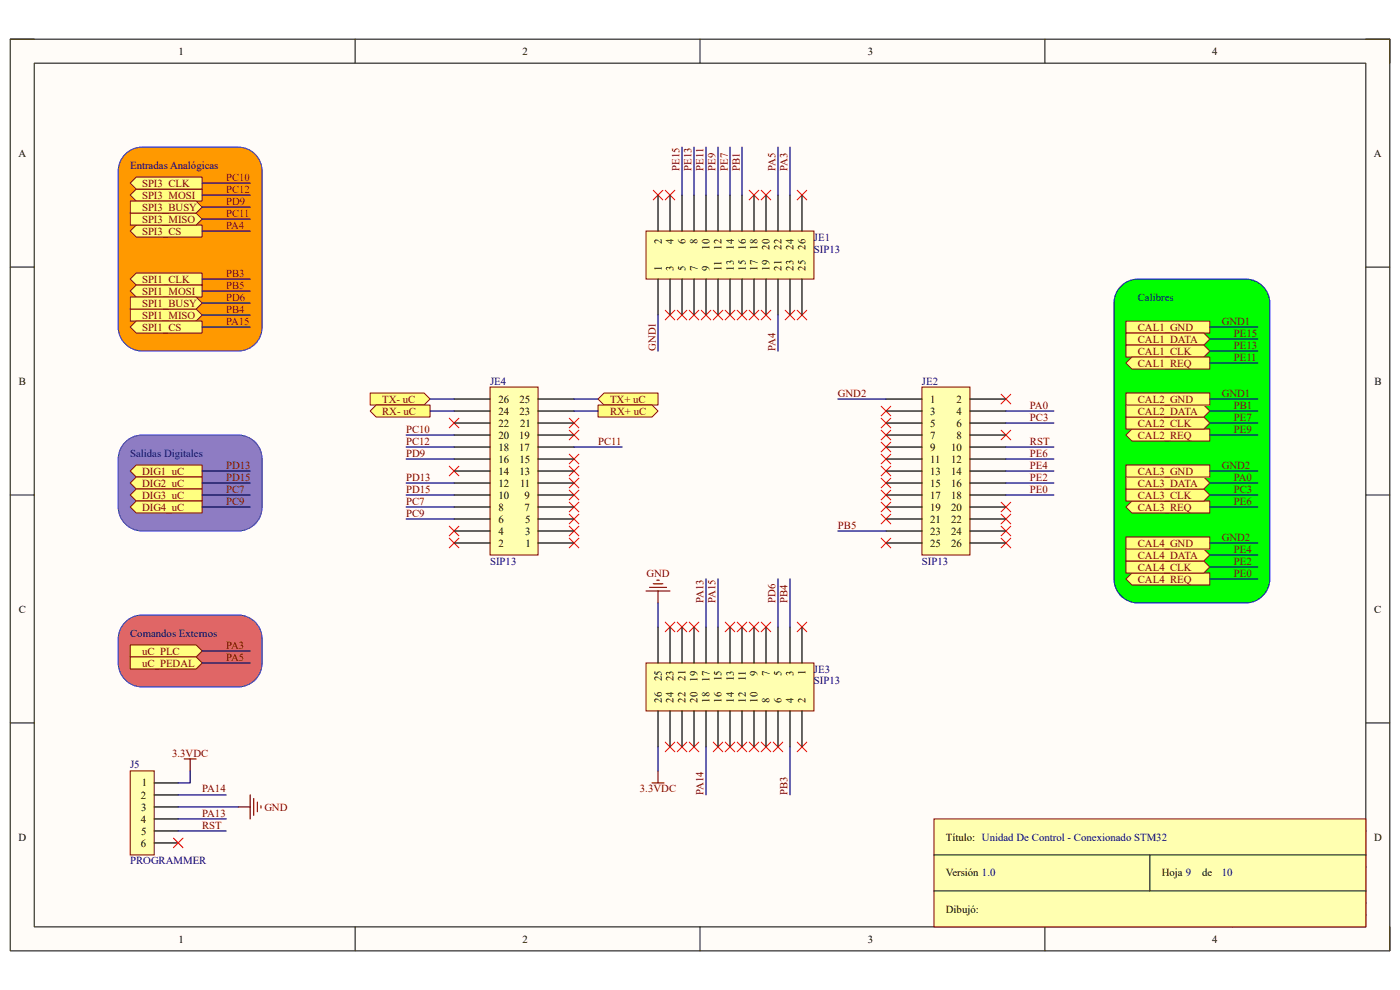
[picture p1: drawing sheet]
<svg xmlns="http://www.w3.org/2000/svg" width="297mm" height="210mm" viewBox="0 0 297 210" stroke-linecap="round" stroke-linejoin="round" font-family="sans-serif">
<path d="M2.2 8.3h292.7v193.4h-292.7z" fill-rule="evenodd" fill="#fffcf8"/>
<path d="M2.2 8.3h292.7v193.4h-292.7z" fill="none" stroke="#000" stroke-width=".21"/>
<path d="M7.3 13.4h282.5v183.2h-282.5z" fill-rule="evenodd" fill="#fffcf8"/>
<g fill="none" stroke="#000" stroke-width=".21">
<path d="M2.2 8.3h5.1M7.3 13.4h282.5v183.2h-282.5zM75.3 8.3v5.1M148.5 8.3v5.1M221.7 8.3v5.1M289.8 8.3h5.1v5.1M2.2 56.7h5.1M289.8 56.7h5.1M2.2 105h5.1M289.8 105h5.1M2.2 153.4h5.1M289.8 153.4h5.1"/>
<path d="M289.8 176.3h-89.1v20.3M75.3 196.6v5.1M148.5 196.6v5.1M200.7 183.9h89.1M200.7 191.5h89.1M200.7 194.1h89.1M213.4 183.9v7.6M221.7 196.6v5.1M251.6 191.5v5.1M264.3 183.9v7.6M294.9 196.6v5.1"/>
</g>
<path d="M26.3 132.3a5.1 5.1 0 0 1 3.9-1.8h20.3a5.1 5.1 0 0 1 5.1 5.1v5a5.1 5.1 0 0 1-5.1 5.1h-20.3a5.1 5.1 0 0 1-5.1-5.1v-5a5.1 5.1 0 0 1 1.2-3.3z" fill-rule="evenodd" fill="#e06666"/>
<path d="M26.3 132.3a5.1 5.1 0 0 1 3.9-1.8h20.3a5.1 5.1 0 0 1 5.1 5.1v5a5.1 5.1 0 0 1-5.1 5.1h-20.3a5.1 5.1 0 0 1-5.1-5.1v-5a5.1 5.1 0 0 1 1.2-3.3z" fill="none" stroke="#00f" stroke-width=".21"/>
<path d="M26.3 94.1a5.1 5.1 0 0 1 3.9-1.8h20.3a5.1 5.1 0 0 1 5.1 5.1v10.2a5.1 5.1 0 0 1-5.1 5h-20.3a5.1 5.1 0 0 1-5.1-5v-10.2a5.1 5.1 0 0 1 1.2-3.3z" fill-rule="evenodd" fill="#8e7cc3"/>
<path d="M26.3 94.1a5.1 5.1 0 0 1 3.9-1.8h20.3a5.1 5.1 0 0 1 5.1 5.1v10.2a5.1 5.1 0 0 1-5.1 5h-20.3a5.1 5.1 0 0 1-5.1-5v-10.2a5.1 5.1 0 0 1 1.2-3.3z" fill="none" stroke="#00f" stroke-width=".21"/>
<path d="M237.5 61a5.1 5.1 0 0 1 3.9-1.8h22.9a5.1 5.1 0 0 1 5.1 5.1v58.5a5.1 5.1 0 0 1-5.1 5.1h-22.9a5.1 5.1 0 0 1-5.1-5.1v-58.5a5.1 5.1 0 0 1 1.2-3.3z" fill-rule="evenodd" fill="#0f0"/>
<path d="M237.5 61a5.1 5.1 0 0 1 3.9-1.8h22.9a5.1 5.1 0 0 1 5.1 5.1v58.5a5.1 5.1 0 0 1-5.1 5.1h-22.9a5.1 5.1 0 0 1-5.1-5.1v-58.5a5.1 5.1 0 0 1 1.2-3.3z" fill="none" stroke="#00f" stroke-width=".21"/>
<path d="M26.3 33a5.1 5.1 0 0 1 3.9-1.8h20.3a5.1 5.1 0 0 1 5.1 5.1v33.1a5.1 5.1 0 0 1-5.1 5.1h-20.3a5.1 5.1 0 0 1-5.1-5.1v-33.1a5.1 5.1 0 0 1 1.2-3.3z" fill-rule="evenodd" fill="#f90"/>
<path d="M26.3 33a5.1 5.1 0 0 1 3.9-1.8h20.3a5.1 5.1 0 0 1 5.1 5.1v33.1a5.1 5.1 0 0 1-5.1 5.1h-20.3a5.1 5.1 0 0 1-5.1-5.1v-33.1a5.1 5.1 0 0 1 1.2-3.3z" fill="none" stroke="#00f" stroke-width=".21"/>
<path d="M198.1 173.7h91.7v22.9h-91.7z" fill-rule="evenodd" fill="#ffffb0"/>
<path d="M198.1 173.7h91.7v22.9h-91.7z" fill="none" stroke="#800000" stroke-width=".21"/>
<path d="M198.1 181.4h91.7M198.1 189h91.7M243.9 181.4v7.6" fill="none" stroke="#000" stroke-width=".21"/>
<path d="M27.6 163.5h5.1v17.9h-5.1z" fill-rule="evenodd" fill="#ffffb0"/>
<path d="M27.6 163.5h5.1v17.9h-5.1z" fill="none" stroke="#800000" stroke-width=".21"/>
<path d="M32.7 166.1h5.1M32.7 168.6h5.1M32.7 171.2h5.1M32.7 173.7h5.1M32.7 176.3h5.1M32.7 178.8h5.1" fill="none" stroke="#000" stroke-width=".25"/>
<g fill="none" stroke="#800000" stroke-width=".25">
<path d="M137.1 125.4h5M137.8 124.6h3.6M138.6 123.8h2M139.3 123.1h.6M139.6 125.4v2.5M39.1 161h2.5M40.3 161v2.5M50.5 171.2h2.6M53.1 168.6v5.1M53.8 169.4v3.6M54.6 170.2v2M55.4 170.9v.5"/>
<path d="M138.3 166.1h2.6M139.6 163.5v2.6"/>
</g>
<path d="M36.8 177.8l2 2M38.8 177.8l-2 2" fill="none" stroke="#f00" stroke-width=".21"/>
<path d="M78.5 83.4h11.5l1.2 1.3-1.2 1.2h-11.5z" fill-rule="evenodd" fill="#ffff80"/>
<path d="M78.5 83.4h11.5l1.2 1.3-1.2 1.2h-11.5z" fill="none" stroke="#800000" stroke-width=".21"/>
<path d="M79.8 85.9h11.4v2.6h-11.4l-1.3-1.3z" fill-rule="evenodd" fill="#ffff80"/>
<path d="M79.8 85.9h11.4v2.6h-11.4l-1.3-1.3z" fill="none" stroke="#800000" stroke-width=".21"/>
<path d="M126.9 84.7l1.2-1.3h11.5v2.5h-11.5z" fill-rule="evenodd" fill="#ffff80"/>
<path d="M126.9 84.7l1.2-1.3h11.5v2.5h-11.5z" fill="none" stroke="#800000" stroke-width=".21"/>
<path d="M126.9 85.9h11.4l1.3 1.3-1.3 1.3h-11.4z" fill-rule="evenodd" fill="#ffff80"/>
<path d="M126.9 85.9h11.4l1.3 1.3-1.3 1.3h-11.4z" fill="none" stroke="#800000" stroke-width=".21"/>
<path d="M27.6 59.2l1.3-1.3h14v2.6h-14z" fill-rule="evenodd" fill="#ffff80"/>
<path d="M27.6 59.2l1.3-1.3h14v2.6h-14z" fill="none" stroke="#800000" stroke-width=".21"/>
<path d="M27.6 61.7l1.3-1.2h14v2.5h-14z" fill-rule="evenodd" fill="#ffff80"/>
<path d="M27.6 61.7l1.3-1.2h14v2.5h-14z" fill="none" stroke="#800000" stroke-width=".21"/>
<path d="M27.6 65.6h14l1.3 1.2-1.3 1.3h-14z" fill-rule="evenodd" fill="#ffff80"/>
<path d="M27.6 65.6h14l1.3 1.2-1.3 1.3h-14z" fill="none" stroke="#800000" stroke-width=".21"/>
<path d="M27.6 69.4l1.3-1.3h14v2.6h-14z" fill-rule="evenodd" fill="#ffff80"/>
<path d="M27.6 69.4l1.3-1.3h14v2.6h-14z" fill="none" stroke="#800000" stroke-width=".21"/>
<path d="M27.6 49l1.3-1.3h14v2.6h-14z" fill-rule="evenodd" fill="#ffff80"/>
<path d="M27.6 49l1.3-1.3h14v2.6h-14z" fill="none" stroke="#800000" stroke-width=".21"/>
<path d="M27.6 45.2h14l1.3 1.3-1.3 1.2h-14z" fill-rule="evenodd" fill="#ffff80"/>
<path d="M27.6 45.2h14l1.3 1.3-1.3 1.2h-14z" fill="none" stroke="#800000" stroke-width=".21"/>
<path d="M27.6 41.4l1.3-1.3h14v2.6h-14z" fill-rule="evenodd" fill="#ffff80"/>
<path d="M27.6 41.4l1.3-1.3h14v2.6h-14z" fill="none" stroke="#800000" stroke-width=".21"/>
<path d="M27.6 38.8l1.3-1.2h14v2.5h-14z" fill-rule="evenodd" fill="#ffff80"/>
<path d="M27.6 38.8l1.3-1.2h14v2.5h-14z" fill="none" stroke="#800000" stroke-width=".21"/>
<path d="M238.9 68.1h17.8v2.6h-17.8z" fill-rule="evenodd" fill="#ffff80"/>
<path d="M238.9 68.1h17.8v2.6h-17.8z" fill="none" stroke="#800000" stroke-width=".21"/>
<path d="M238.9 70.7h16.5l1.3 1.2-1.3 1.3h-16.5z" fill-rule="evenodd" fill="#ffff80"/>
<path d="M238.9 70.7h16.5l1.3 1.2-1.3 1.3h-16.5z" fill="none" stroke="#800000" stroke-width=".21"/>
<path d="M238.9 73.2h16.5l1.3 1.3-1.3 1.2h-16.5z" fill-rule="evenodd" fill="#ffff80"/>
<path d="M238.9 73.2h16.5l1.3 1.3-1.3 1.2h-16.5z" fill="none" stroke="#800000" stroke-width=".21"/>
<path d="M238.9 77l1.2-1.3h16.6v2.6h-16.6z" fill-rule="evenodd" fill="#ffff80"/>
<path d="M238.9 77l1.2-1.3h16.6v2.6h-16.6z" fill="none" stroke="#800000" stroke-width=".21"/>
<path d="M238.9 92.3l1.2-1.3h16.6v2.6h-16.6z" fill-rule="evenodd" fill="#ffff80"/>
<path d="M238.9 92.3l1.2-1.3h16.6v2.6h-16.6z" fill="none" stroke="#800000" stroke-width=".21"/>
<path d="M238.9 88.5h16.5l1.3 1.2-1.3 1.3h-16.5z" fill-rule="evenodd" fill="#ffff80"/>
<path d="M238.9 88.5h16.5l1.3 1.2-1.3 1.3h-16.5z" fill="none" stroke="#800000" stroke-width=".21"/>
<path d="M238.9 85.9h16.5l1.3 1.3-1.3 1.3h-16.5z" fill-rule="evenodd" fill="#ffff80"/>
<path d="M238.9 85.9h16.5l1.3 1.3-1.3 1.3h-16.5z" fill="none" stroke="#800000" stroke-width=".21"/>
<path d="M238.9 83.4h17.8v2.5h-17.8z" fill-rule="evenodd" fill="#ffff80"/>
<path d="M238.9 83.4h17.8v2.5h-17.8z" fill="none" stroke="#800000" stroke-width=".21"/>
<path d="M238.9 107.6l1.2-1.3h16.6v2.5h-16.6z" fill-rule="evenodd" fill="#ffff80"/>
<path d="M238.9 107.6l1.2-1.3h16.6v2.5h-16.6z" fill="none" stroke="#800000" stroke-width=".21"/>
<path d="M238.9 103.7h16.5l1.3 1.3-1.3 1.3h-16.5z" fill-rule="evenodd" fill="#ffff80"/>
<path d="M238.9 103.7h16.5l1.3 1.3-1.3 1.3h-16.5z" fill="none" stroke="#800000" stroke-width=".21"/>
<path d="M238.9 101.2h16.5l1.3 1.3-1.3 1.2h-16.5z" fill-rule="evenodd" fill="#ffff80"/>
<path d="M238.9 101.2h16.5l1.3 1.3-1.3 1.2h-16.5z" fill="none" stroke="#800000" stroke-width=".21"/>
<path d="M238.9 98.6h17.8v2.6h-17.8z" fill-rule="evenodd" fill="#ffff80"/>
<path d="M238.9 98.6h17.8v2.6h-17.8z" fill="none" stroke="#800000" stroke-width=".21"/>
<path d="M238.9 122.8l1.2-1.2h16.6v2.5h-16.6z" fill-rule="evenodd" fill="#ffff80"/>
<path d="M238.9 122.8l1.2-1.2h16.6v2.5h-16.6z" fill="none" stroke="#800000" stroke-width=".21"/>
<path d="M238.9 119h16.5l1.3 1.3-1.3 1.3h-16.5z" fill-rule="evenodd" fill="#ffff80"/>
<path d="M238.9 119h16.5l1.3 1.3-1.3 1.3h-16.5z" fill="none" stroke="#800000" stroke-width=".21"/>
<path d="M238.9 116.5h16.5l1.3 1.2-1.3 1.3h-16.5z" fill-rule="evenodd" fill="#ffff80"/>
<path d="M238.9 116.5h16.5l1.3 1.2-1.3 1.3h-16.5z" fill="none" stroke="#800000" stroke-width=".21"/>
<path d="M238.9 113.9h17.8v2.6h-17.8z" fill-rule="evenodd" fill="#ffff80"/>
<path d="M238.9 113.9h17.8v2.6h-17.8z" fill="none" stroke="#800000" stroke-width=".21"/>
<path d="M28.9 98.6h14v2.6h-14l-1.3-1.3z" fill-rule="evenodd" fill="#ffff80"/>
<path d="M28.9 98.6h14v2.6h-14l-1.3-1.3z" fill="none" stroke="#800000" stroke-width=".21"/>
<path d="M28.9 101.2h14v2.5h-14l-1.3-1.2z" fill-rule="evenodd" fill="#ffff80"/>
<path d="M28.9 101.2h14v2.5h-14l-1.3-1.2z" fill="none" stroke="#800000" stroke-width=".21"/>
<path d="M28.9 103.7h14v2.6h-14l-1.3-1.3z" fill-rule="evenodd" fill="#ffff80"/>
<path d="M28.9 103.7h14v2.6h-14l-1.3-1.3z" fill="none" stroke="#800000" stroke-width=".21"/>
<path d="M27.6 107.6l1.3-1.3h14v2.5h-14z" fill-rule="evenodd" fill="#ffff80"/>
<path d="M27.6 107.6l1.3-1.3h14v2.5h-14z" fill="none" stroke="#800000" stroke-width=".21"/>
<path d="M27.6 136.8h14l1.3 1.3-1.3 1.3h-14z" fill-rule="evenodd" fill="#ffff80"/>
<path d="M27.6 136.8h14l1.3 1.3-1.3 1.3h-14z" fill="none" stroke="#800000" stroke-width=".21"/>
<path d="M27.6 139.4h14l1.3 1.2-1.3 1.3h-14z" fill-rule="evenodd" fill="#ffff80"/>
<path d="M27.6 139.4h14l1.3 1.2-1.3 1.3h-14z" fill="none" stroke="#800000" stroke-width=".21"/>
<path d="M27.6 42.7h14l1.3 1.2-1.3 1.3h-14z" fill-rule="evenodd" fill="#ffff80"/>
<path d="M27.6 42.7h14l1.3 1.2-1.3 1.3h-14z" fill="none" stroke="#800000" stroke-width=".21"/>
<path d="M27.6 63h14l1.3 1.3-1.3 1.3h-14z" fill-rule="evenodd" fill="#ffff80"/>
<path d="M27.6 63h14l1.3 1.3-1.3 1.3h-14z" fill="none" stroke="#800000" stroke-width=".21"/>
<g fill="none" stroke="#f00" stroke-width=".21">
<path d="M138.6 40.4l2 2M140.6 40.4l-2 2M141.1 40.4l2.1 2M143.2 40.4l-2.1 2M158.9 40.4l2.1 2M161 40.4l-2.1 2M161.5 40.4l2 2M163.5 40.4l-2 2M169.1 40.4l2.1 2M171.2 40.4l-2.1 2M141.1 65.8l2.1 2.1M143.2 65.8l-2.1 2.1"/>
<path d="M143.7 65.8l2 2.1M145.7 65.8l-2 2.1M146.2 65.8l2.1 2.1M148.3 65.8l-2.1 2.1M148.8 65.8l2 2.1M150.8 65.8l-2 2.1M151.3 65.8l2 2.1M153.3 65.8l-2 2.1M153.8 65.8l2.1 2.1M155.9 65.8l-2.1 2.1M156.4 65.8l2 2.1M158.4 65.8l-2 2.1"/>
<path d="M158.9 65.8l2.1 2.1M161 65.8l-2.1 2.1M161.5 65.8l2 2.1M163.5 65.8l-2 2.1M166.6 65.8l2 2.1M168.6 65.8l-2 2.1M169.1 65.8l2.1 2.1M171.2 65.8l-2.1 2.1M95.3 98.9l2.1 2M95.3 88.7l2.1 2.1M97.4 98.9l-2.1 2M97.4 88.7l-2.1 2.1"/>
<path d="M120.8 98.9l2 2M120.8 88.7l2 2.1M120.8 91.3l2 2M120.8 96.4l2 2M122.8 88.7l-2 2.1M122.8 91.3l-2 2M122.8 96.4l-2 2M122.8 98.9l-2 2M186.9 98.9l2.1 2M186.9 96.4l2.1 2M186.9 93.8l2.1 2.1M186.9 88.7l2.1 2.1"/>
<path d="M186.9 91.3l2.1 2M186.9 86.2l2.1 2M189 98.9l-2.1 2M189 96.4l-2.1 2M189 93.8l-2.1 2.1M189 88.7l-2.1 2.1M189 91.3l-2.1 2M189 86.2l-2.1 2M212.4 83.6l2 2.1M212.4 91.3l2 2M214.4 83.6l-2 2.1M214.4 91.3l-2 2"/>
<path d="M95.3 111.6l2.1 2.1M95.3 114.2l2.1 2M97.4 111.6l-2.1 2.1M97.4 114.2l-2.1 2M120.8 114.2l2 2M120.8 111.6l2 2.1M120.8 109.1l2 2M120.8 106.5l2 2.1M120.8 104l2 2M120.8 101.4l2 2.1M122.8 114.2l-2 2M122.8 111.6l-2 2.1"/>
<path d="M122.8 109.1l-2 2M122.8 106.5l-2 2.1M122.8 104l-2 2M122.8 101.4l-2 2.1M186.9 114.2l2.1 2M186.9 109.1l2.1 2M186.9 106.5l2.1 2.1M186.9 104l2.1 2M186.9 101.5l2.1 2M189 106.5l-2.1 2.1M189 101.5l-2.1 2M189 114.2l-2.1 2"/>
<path d="M189 109.1l-2.1 2M189 104l-2.1 2M212.4 106.5l2 2.1M212.4 109.1l2 2M212.4 111.6l2 2.1M212.4 114.2l2 2M214.4 109.1l-2 2M214.4 114.2l-2 2M214.4 106.5l-2 2.1M214.4 111.6l-2 2.1M141.1 132l2.1 2M143.2 132l-2.1 2"/>
<path d="M143.7 132l2 2M145.7 132l-2 2M146.2 132l2.1 2M148.3 132l-2.1 2M153.8 132l2.1 2M155.9 132l-2.1 2M156.4 132l2 2M158.4 132l-2 2M158.9 132l2.1 2M161 132l-2.1 2M161.5 132l2 2M163.5 132l-2 2"/>
<path d="M169.1 132l2.1 2M171.2 132l-2.1 2M141.1 157.4l2.1 2.1M143.2 157.4l-2.1 2.1M143.7 157.4l2 2.1M145.7 157.4l-2 2.1M146.2 157.4l2.1 2.1M148.3 157.4l-2.1 2.1M151.3 157.4l2 2.1M153.3 157.4l-2 2.1M153.8 157.4l2.1 2.1M155.9 157.4l-2.1 2.1"/>
<path d="M156.4 157.4l2 2.1M158.4 157.4l-2 2.1M158.9 157.4l2.1 2.1M161 157.4l-2.1 2.1M161.5 157.4l2 2.1M163.5 157.4l-2 2.1M164 157.4l2.1 2.1M166.1 157.4l-2.1 2.1M169.1 157.4l2.1 2.1M171.2 157.4l-2.1 2.1"/>
</g>
<path d="M104 82.1h10.2v35.6h-10.2z" fill-rule="evenodd" fill="#ffffb0"/>
<path d="M104 82.1h10.2v35.6h-10.2z" fill="none" stroke="#800000" stroke-width=".21"/>
<g fill="none" stroke="#000" stroke-width=".25">
<path d="M96.3 99.9h7.7M96.3 97.4h7.7M96.3 94.8h7.7M96.3 92.3h7.7M96.3 89.7h7.7M96.3 87.2h7.7M96.3 84.7h7.7M114.2 99.9h7.6M114.2 97.4h7.6M114.2 94.8h7.6M114.2 92.3h7.6M114.2 89.7h7.6"/>
<path d="M114.2 87.2h7.6M114.2 84.7h7.6M96.3 115.2h7.7M96.3 112.6h7.7M96.3 110.1h7.7M96.3 107.6h7.7M96.3 105h7.7M96.3 102.5h7.7M114.2 115.2h7.6M114.2 112.6h7.6M114.2 110.1h7.6M114.2 107.6h7.6"/>
<path d="M114.2 105h7.6M114.2 102.5h7.6"/>
</g>
<path d="M195.6 82.1h10.2v35.6h-10.2z" fill-rule="evenodd" fill="#ffffb0"/>
<path d="M195.6 82.1h10.2v35.6h-10.2z" fill="none" stroke="#800000" stroke-width=".21"/>
<g fill="none" stroke="#000" stroke-width=".25">
<path d="M188 84.7h7.6M188 87.2h7.6M188 89.7h7.6M188 92.3h7.6M188 94.8h7.6M188 97.4h7.6M188 99.9h7.6M205.8 84.7h7.6M205.8 87.2h7.6M205.8 89.7h7.6M205.8 92.3h7.6M205.8 94.8h7.6"/>
<path d="M205.8 97.4h7.6M205.8 99.9h7.6M188 102.5h7.6M188 105h7.6M188 107.6h7.6M188 110.1h7.6M188 112.6h7.6M188 115.2h7.6M205.8 102.5h7.6M205.8 105h7.6M205.8 107.6h7.6M205.8 110.1h7.6"/>
<path d="M205.8 112.6h7.6M205.8 115.2h7.6"/>
</g>
<path d="M137.1 140.6h35.6v10.2h-35.6z" fill-rule="evenodd" fill="#ffffb0"/>
<path d="M137.1 140.6h35.6v10.2h-35.6z" fill="none" stroke="#800000" stroke-width=".21"/>
<g fill="none" stroke="#000" stroke-width=".25">
<path d="M139.6 133v7.6M142.1 133v7.6M144.7 133v7.6M147.2 133v7.6M149.8 133v7.6M152.3 133v7.6M154.9 133v7.6M157.4 133v7.6M160 133v7.6M162.5 133v7.6M165.1 133v7.6M167.6 133v7.6"/>
<path d="M170.1 133v7.6M139.6 150.8v7.7M142.1 150.8v7.7M144.7 150.8v7.7M147.2 150.8v7.7M149.8 150.8v7.7M152.3 150.8v7.7M154.9 150.8v7.7M157.4 150.8v7.7M160 150.8v7.7M162.5 150.8v7.7M165.1 150.8v7.7"/>
<path d="M167.6 150.8v7.7M170.1 150.8v7.7"/>
</g>
<path d="M137.1 49h35.6v10.2h-35.6z" fill-rule="evenodd" fill="#ffffb0"/>
<path d="M137.1 49h35.6v10.2h-35.6z" fill="none" stroke="#800000" stroke-width=".21"/>
<g fill="none" stroke="#000" stroke-width=".25">
<path d="M139.6 41.4v7.6M139.6 59.2v7.6M142.1 41.4v7.6M142.1 59.2v7.6M144.7 41.4v7.6M144.7 59.2v7.6M147.2 41.4v7.6M147.2 59.2v7.6M149.8 41.4v7.6M149.8 59.2v7.6M152.3 41.4v7.6M152.3 59.2v7.6"/>
<path d="M154.9 41.4v7.6M154.9 59.2v7.6M157.4 41.4v7.6M157.4 59.2v7.6M160 41.4v7.6M160 59.2v7.6M162.5 41.4v7.6M162.5 59.2v7.6M165.1 41.4v7.6M165.1 59.2v7.6M167.6 41.4v7.6M167.6 59.2v7.6"/>
<path d="M170.1 41.4v7.6M170.1 59.2v7.6"/>
</g>
<g fill="none" stroke="#000080" stroke-width=".25">
<path d="M42.9 38.8h10.2M144.7 31.2v10.2M147.2 31.2v10.2M149.8 31.2v10.2M152.3 31.2v10.2M154.9 31.2v10.2M157.4 31.2v10.2M165.1 31.2v10.2M167.6 31.2v10.2M42.9 59.2h10.2M42.9 41.4h10.2M42.9 46.5h10.2"/>
<path d="M42.9 49h10.2M42.9 43.9h10.2M42.9 61.7h10.2M42.9 66.8h10.2M42.9 69.4h10.2M42.9 64.3h10.2M139.6 66.8v7.7M165.1 66.8v7.7M256.7 69.4h10.1M256.7 71.9h10.1M256.7 74.5h10.1M256.7 77h10.1"/>
<path d="M42.9 99.9h10.2M86.2 94.8h10.1M86.2 92.3h10.1M86.2 97.4h10.1M91.2 84.7h5.1M91.2 87.2h5.1M121.8 94.8h10.2M121.8 84.7h5.1M121.8 87.2h5.1M177.8 84.7h10.2M213.4 94.8h10.2M213.4 87.2h10.2"/>
<path d="M213.4 99.9h10.2M213.4 89.7h10.2M213.4 97.4h10.2M256.7 84.7h10.1M256.7 87.2h10.1M256.7 92.3h10.1M256.7 99.9h10.1M256.7 89.7h10.1M42.9 107.6h10.2M42.9 105h10.2M42.9 102.5h10.2M86.2 107.6h10.1"/>
<path d="M86.2 105h10.1M86.2 102.5h10.1M86.2 110.1h10.1M177.8 112.6h10.2M213.4 105h10.2M213.4 102.5h10.2M256.7 115.2h10.1M256.7 107.6h10.1M256.7 105h10.1M256.7 102.5h10.1M256.7 117.7h10.1M42.9 138.1h10.2"/>
<path d="M139.6 127.9v5.1M149.8 122.8v10.2M152.3 122.8v10.2M165.1 122.8v10.2M167.6 122.8v10.2M256.7 120.3h10.1M256.7 122.8h10.1M42.9 140.6h10.2M139.6 158.5v5M149.8 158.5v10.1M167.6 158.5v10.1M37.8 168.6h10.2"/>
<path d="M37.8 171.2h12.7M37.8 173.7h10.2M37.8 176.3h10.2M40.3 163.5v2.6h-2.5"/>
</g>
<g font-size="2.3">
<text x="37.9" y="11.6">1</text>
<text x="110.9" y="11.6">2</text>
<text x="184.1" y="11.6">3</text>
<text x="257.2" y="11.6">4</text>
<text x="3.9" y="33.2">A</text>
<text x="291.5" y="33.2">A</text>
<text x="140.4" y="51.9" transform="rotate(-90 140.4 51.9)">2</text>
<text x="142.9" y="51.9" transform="rotate(-90 142.9 51.9)">4</text>
<text x="145.5" y="51.9" transform="rotate(-90 145.5 51.9)">6</text>
<text x="148" y="51.8" transform="rotate(-90 148 51.8)">8</text>
<text x="150.5" y="53" transform="rotate(-90 150.5 53)">10</text>
<text x="153.1" y="53" transform="rotate(-90 153.1 53)">12</text>
<text x="155.7" y="53" transform="rotate(-90 155.7 53)">14</text>
<text x="158.2" y="53" transform="rotate(-90 158.2 53)">16</text>
<text x="160.7" y="53" transform="rotate(-90 160.7 53)">18</text>
<text x="163.3" y="53" transform="rotate(-90 163.3 53)">20</text>
<text x="165.8" y="53" transform="rotate(-90 165.8 53)">22</text>
<text x="168.4" y="53" transform="rotate(-90 168.4 53)">24</text>
<text x="170.9" y="53" transform="rotate(-90 170.9 53)">26</text>
<text x="140.4" y="57.4" transform="rotate(-90 140.4 57.4)">1</text>
<text x="142.9" y="57.4" transform="rotate(-90 142.9 57.4)">3</text>
<text x="145.5" y="57.4" transform="rotate(-90 145.5 57.4)">5</text>
<text x="148" y="57.4" transform="rotate(-90 148 57.4)">7</text>
<text x="150.5" y="57.4" transform="rotate(-90 150.5 57.4)">9</text>
<text x="153.1" y="57.4" transform="rotate(-90 153.1 57.4)">11</text>
<text x="155.7" y="57.4" transform="rotate(-90 155.7 57.4)">13</text>
<text x="158.2" y="57.4" transform="rotate(-90 158.2 57.4)">15</text>
<text x="160.7" y="57.4" transform="rotate(-90 160.7 57.4)">17</text>
<text x="163.3" y="57.4" transform="rotate(-90 163.3 57.4)">19</text>
<text x="165.8" y="57.4" transform="rotate(-90 165.8 57.4)">21</text>
<text x="168.4" y="57.4" transform="rotate(-90 168.4 57.4)">23</text>
<text x="170.9" y="57.4" transform="rotate(-90 170.9 57.4)">25</text>
<text x="4" y="81.6">B</text>
<text x="291.6" y="81.6">B</text>
<text x="105.7" y="88">24</text>
<text x="105.7" y="85.4">26</text>
<text x="110.2" y="85.4">25</text>
<text x="110.2" y="88">23</text>
<text x="197.4" y="85.4">1</text>
<text x="197.4" y="88">3</text>
<text x="202.9" y="85.4">2</text>
<text x="202.9" y="88">4</text>
<text x="105.7" y="95.6">18</text>
<text x="105.7" y="93">20</text>
<text x="105.7" y="90.5">22</text>
<text x="110.2" y="95.6">17</text>
<text x="110.2" y="93">19</text>
<text x="110.3" y="90.5">21</text>
<text x="197.4" y="90.5">5</text>
<text x="197.4" y="93">7</text>
<text x="197.4" y="95.6">9</text>
<text x="201.8" y="95.6">10</text>
<text x="202.9" y="90.5">6</text>
<text x="202.9" y="93">8</text>
<text x="105.7" y="100.7">14</text>
<text x="105.7" y="98.1">16</text>
<text x="110.2" y="98.1">15</text>
<text x="110.2" y="100.7">13</text>
<text x="197.4" y="98.1">11</text>
<text x="197.4" y="100.7">13</text>
<text x="201.8" y="98.1">12</text>
<text x="201.8" y="100.7">14</text>
<text x="105.7" y="105.8">10</text>
<text x="105.7" y="103.2">12</text>
<text x="110.3" y="103.2">11</text>
<text x="111.3" y="105.8">9</text>
<text x="197.4" y="103.2">15</text>
<text x="197.4" y="105.8">17</text>
<text x="201.8" y="103.2">16</text>
<text x="201.8" y="105.8">18</text>
<text x="105.7" y="113.4">4</text>
<text x="105.7" y="110.9">6</text>
<text x="105.7" y="108.3">8</text>
<text x="111.3" y="108.3">7</text>
<text x="111.4" y="113.4">3</text>
<text x="111.4" y="110.9">5</text>
<text x="197.4" y="108.3">19</text>
<text x="197.4" y="110.9">21</text>
<text x="197.4" y="113.4">23</text>
<text x="201.8" y="108.3">20</text>
<text x="201.8" y="110.9">22</text>
<text x="201.8" y="113.4">24</text>
<text x="105.7" y="116">2</text>
<text x="111.5" y="116">1</text>
<text x="197.4" y="116">25</text>
<text x="201.8" y="116">26</text>
<text x="4" y="130">C</text>
<text x="291.5" y="130">C</text>
<text x="160.7" y="143.5" transform="rotate(-90 160.7 143.5)">9</text>
<text x="163.3" y="143.5" transform="rotate(-90 163.3 143.5)">7</text>
<text x="165.8" y="143.4" transform="rotate(-90 165.8 143.4)">5</text>
<text x="168.4" y="143.4" transform="rotate(-90 168.4 143.4)">3</text>
<text x="170.9" y="143.3" transform="rotate(-90 170.9 143.3)">1</text>
<text x="140.4" y="149.1" transform="rotate(-90 140.4 149.1)">26</text>
<text x="140.4" y="144.6" transform="rotate(-90 140.4 144.6)">25</text>
<text x="142.9" y="149.1" transform="rotate(-90 142.9 149.1)">24</text>
<text x="142.9" y="144.5" transform="rotate(-90 142.9 144.5)">23</text>
<text x="145.5" y="149.1" transform="rotate(-90 145.5 149.1)">22</text>
<text x="145.5" y="144.4" transform="rotate(-90 145.5 144.4)">21</text>
<text x="148" y="149.1" transform="rotate(-90 148 149.1)">20</text>
<text x="148" y="144.6" transform="rotate(-90 148 144.6)">19</text>
<text x="150.5" y="149.1" transform="rotate(-90 150.5 149.1)">18</text>
<text x="150.5" y="144.6" transform="rotate(-90 150.5 144.6)">17</text>
<text x="153.1" y="149.1" transform="rotate(-90 153.1 149.1)">16</text>
<text x="153.1" y="144.6" transform="rotate(-90 153.1 144.6)">15</text>
<text x="155.7" y="149.1" transform="rotate(-90 155.7 149.1)">14</text>
<text x="155.7" y="144.5" transform="rotate(-90 155.7 144.5)">13</text>
<text x="158.2" y="149.1" transform="rotate(-90 158.2 149.1)">12</text>
<text x="158.2" y="144.4" transform="rotate(-90 158.2 144.4)">11</text>
<text x="160.7" y="149.1" transform="rotate(-90 160.7 149.1)">10</text>
<text x="163.3" y="149.1" transform="rotate(-90 163.3 149.1)">8</text>
<text x="165.8" y="149.1" transform="rotate(-90 165.8 149.1)">6</text>
<text x="168.4" y="149.1" transform="rotate(-90 168.4 149.1)">4</text>
<text x="170.9" y="149.1" transform="rotate(-90 170.9 149.1)">2</text>
<text x="30.1" y="166.8">1</text>
<text x="29.8" y="169.4">2</text>
<text x="30" y="172">3</text>
<text x="3.9" y="178.3">D</text>
<text x="29.8" y="174.5">4</text>
<text x="29.8" y="179.6">6</text>
<text x="29.9" y="177">5</text>
<text x="200.7" y="178.3">Título: Unidad De Control - Conexionado STM32</text>
<text x="201.9" y="178.3">Title</text>
<text x="291.5" y="178.3">D</text>
<text x="200.7" y="185.9">Versión 1.0</text>
<text x="201.9" y="185.9">Size</text>
<text x="246.5" y="185.9">Hoja 9</text>
<text x="255" y="185.9">de</text>
<text x="203.2" y="189.7">A4</text>
<text x="200.7" y="193.6">Dibujó:</text>
<text x="201.9" y="193.6">Date:</text>
<text x="201.9" y="196.1">File:</text>
<text x="213.4" y="196.1">C:\Users\..\UnidadDeControl-STM.SchDocDrawn By:</text>
<text x="37.9" y="199.9">1</text>
<text x="110.9" y="199.9">2</text>
<text x="184.1" y="199.9">3</text>
<text x="257.2" y="199.9">4</text>
</g>
<g font-size="2.3" fill="#000080">
<text x="27.6" y="35.8">Entradas Analógicas</text>
<text x="172.7" y="51.1">JE1</text>
<text x="172.7" y="53.6">SIP13</text>
<text x="241.4" y="63.8">Calibres</text>
<text x="104" y="81.6">JE4</text>
<text x="195.6" y="81.6">JE2</text>
<text x="27.6" y="96.9">Salidas Digitales</text>
<text x="104" y="119.8">SIP13</text>
<text x="195.6" y="119.8">SIP13</text>
<text x="27.6" y="135">Comandos Externos</text>
<text x="172.7" y="142.7">JE3</text>
<text x="172.7" y="145.2">SIP13</text>
<text x="27.6" y="163">J5</text>
<text x="27.6" y="183.4">PROGRAMMER</text>
<text x="259.2" y="185.9">10</text>
</g>
<g font-size="2.3" fill="#800000">
<text x="30.1" y="39.6">SPI3_CLK</text>
<text x="48" y="38.3">PC10</text>
<text x="48" y="40.9">PC12</text>
<text x="144.2" y="36.3" transform="rotate(-90 144.2 36.3)">PE15</text>
<text x="146.7" y="36.3" transform="rotate(-90 146.7 36.3)">PE13</text>
<text x="149.3" y="36.3" transform="rotate(-90 149.3 36.3)">PE11</text>
<text x="151.8" y="36.3" transform="rotate(-90 151.8 36.3)">PE9</text>
<text x="154.4" y="36.3" transform="rotate(-90 154.4 36.3)">PE7</text>
<text x="156.9" y="36.3" transform="rotate(-90 156.9 36.3)">PB1</text>
<text x="164.5" y="36.3" transform="rotate(-90 164.5 36.3)">PA5</text>
<text x="167.1" y="36.3" transform="rotate(-90 167.1 36.3)">PA3</text>
<text x="30.1" y="47.2">SPI3_MISO</text>
<text x="30.1" y="42.2">SPI3_MOSI</text>
<text x="30.1" y="44.7">SPI3_BUSY</text>
<text x="48" y="46">PC11</text>
<text x="48" y="43.4">PD9</text>
<text x="30.1" y="49.8">SPI3_CS</text>
<text x="48" y="48.5">PA4</text>
<text x="30.1" y="59.9">SPI1_CLK</text>
<text x="48" y="58.7">PB3</text>
<text x="30.1" y="62.5">SPI1_MOSI</text>
<text x="30.1" y="65.1">SPI1_BUSY</text>
<text x="48" y="61.3">PB5</text>
<text x="48" y="63.8">PD6</text>
<text x="30.1" y="67.6">SPI1_MISO</text>
<text x="30.1" y="70.1">SPI1_CS</text>
<text x="48" y="66.3">PB4</text>
<text x="48" y="68.9">PA15</text>
<text x="241.4" y="70.1">CAL1_GND</text>
<text x="259.2" y="68.9">GND1</text>
<text x="261.7" y="71.4">PE15</text>
<text x="139.1" y="74.5" transform="rotate(-90 139.1 74.5)">GND1</text>
<text x="164.5" y="74.5" transform="rotate(-90 164.5 74.5)">PA4</text>
<text x="241.4" y="72.7">CAL1_DATA</text>
<text x="241.4" y="75.2">CAL1_CLK</text>
<text x="241.4" y="77.8">CAL1_REQ</text>
<text x="261.7" y="74">PE13</text>
<text x="261.7" y="76.5">PE11</text>
<text x="81.1" y="85.4">TX- uC</text>
<text x="81.1" y="88">RX- uC</text>
<text x="129.4" y="85.4">TX+ uC</text>
<text x="129.4" y="88">RX+ uC</text>
<text x="177.8" y="84.2">GND2</text>
<text x="218.5" y="86.7">PA0</text>
<text x="218.5" y="89.2">PC3</text>
<text x="241.4" y="88">CAL2_DATA</text>
<text x="241.4" y="85.4">CAL2_GND</text>
<text x="259.2" y="84.2">GND1</text>
<text x="261.7" y="86.7">PB1</text>
<text x="261.7" y="89.2">PE7</text>
<text x="86.1" y="91.8">PC10</text>
<text x="86.1" y="94.3">PC12</text>
<text x="126.9" y="94.3">PC11</text>
<text x="218.5" y="94.3">RST</text>
<text x="241.4" y="93">CAL2_REQ</text>
<text x="241.4" y="90.5">CAL2_CLK</text>
<text x="261.7" y="91.8">PE9</text>
<text x="30.1" y="100.7">DIG1_uC</text>
<text x="48" y="99.4">PD13</text>
<text x="48" y="101.9">PD15</text>
<text x="86.1" y="101.9">PD13</text>
<text x="86.1" y="96.9">PD9</text>
<text x="218.5" y="96.9">PE6</text>
<text x="218.5" y="99.4">PE4</text>
<text x="218.5" y="101.9">PE2</text>
<text x="241.4" y="100.7">CAL3_GND</text>
<text x="259.2" y="99.4">GND2</text>
<text x="261.7" y="101.9">PA0</text>
<text x="30.1" y="103.2">DIG2_uC</text>
<text x="30.1" y="105.8">DIG3_uC</text>
<text x="48" y="104.5">PC7</text>
<text x="48" y="107.1">PC9</text>
<text x="86.1" y="107.1">PC7</text>
<text x="86.1" y="104.5">PD15</text>
<text x="218.5" y="104.5">PE0</text>
<text x="241.4" y="105.8">CAL3_CLK</text>
<text x="241.4" y="103.2">CAL3_DATA</text>
<text x="261.7" y="104.5">PC3</text>
<text x="261.7" y="107.1">PE6</text>
<text x="30.1" y="108.3">DIG4_uC</text>
<text x="86.1" y="109.6">PC9</text>
<text x="177.8" y="112.1">PB5</text>
<text x="241.4" y="108.3">CAL3_REQ</text>
<text x="241.4" y="118.5">CAL4_DATA</text>
<text x="241.4" y="116">CAL4_GND</text>
<text x="259.2" y="114.7">GND2</text>
<text x="261.7" y="117.2">PE4</text>
<text x="261.7" y="119.8">PE2</text>
<text x="137.2" y="122.3">GND</text>
<text x="241.4" y="123.6">CAL4_REQ</text>
<text x="241.4" y="121">CAL4_CLK</text>
<text x="261.7" y="122.3">PE0</text>
<text x="149.3" y="127.9" transform="rotate(-90 149.3 127.9)">PA13</text>
<text x="151.8" y="127.9" transform="rotate(-90 151.8 127.9)">PA15</text>
<text x="164.5" y="127.9" transform="rotate(-90 164.5 127.9)">PD6</text>
<text x="167.1" y="127.9" transform="rotate(-90 167.1 127.9)">PB4</text>
<text x="48" y="137.6">PA3</text>
<text x="30.1" y="138.9">uC_PLC</text>
<text x="30.1" y="141.4">uC_PEDAL</text>
<text x="48" y="140.1">PA5</text>
<text x="36.5" y="160.5">3.3VDC</text>
<text x="42.9" y="168.1">PA14</text>
<text x="42.9" y="173.2">PA13</text>
<text x="56.1" y="172">GND</text>
<text x="135.8" y="168.1">3.3VDC</text>
<text x="149.3" y="168.6" transform="rotate(-90 149.3 168.6)">PA14</text>
<text x="167.1" y="168.6" transform="rotate(-90 167.1 168.6)">PB3</text>
<text x="42.9" y="175.8">RST</text>
</g>
</svg>
